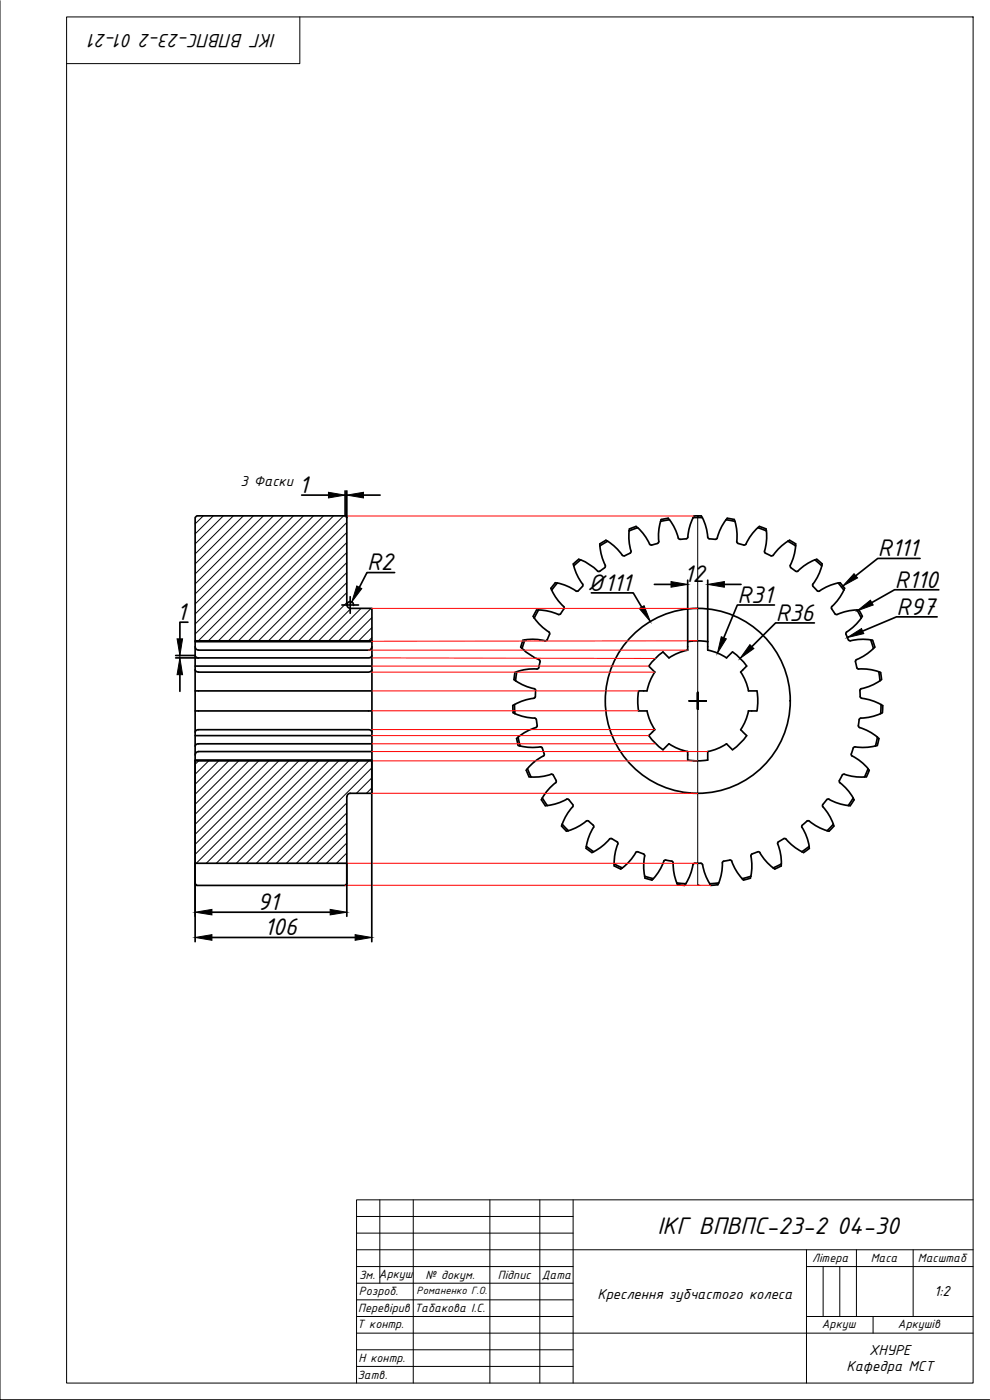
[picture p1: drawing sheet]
<svg xmlns="http://www.w3.org/2000/svg" width="297mm" height="420mm" viewBox="0 0 297 420" stroke-linecap="round" stroke-linejoin="round" font-family="sans-serif">
<!-- layer: 0 -->
<g fill="none" stroke="#000" stroke-width=".3">
<path d="M20 5.1h272v410h-272zM90 5.1v14h-70M107 365.1h65M107 370.1h65M107 375.1h185M114 360.1v25M124 360.1v55M147 360.1v55M162 360.1v55M172 360.1v55M242 375.1v40M257 375.1v20"/>
<path d="M274 375.1v20M292 360.1h-185v55M107 380.1h65M107 385.1h65M107 390.1h65M107 395.1h65M242 380.1h50M242 395.1h50M247 380.1v15M252 380.1v15M262 395.1v5M107 400.1h185"/>
<path d="M107 405.1h65M107 410.1h65"/>
</g>
<!-- layer: MD_Visible -->
<g fill="none" stroke="#000" stroke-width=".51">
<path d="M188.8 159.3a16.7 16.7 0 0 0 .5 6.3l-.2 .4-1.7 .8M191.3 158.4l-.4-.4-.8 .3-1.3 .4v.6M191.3 158.4l-2.5 .9M191.3 158.3a16.7 16.7 0 0 1 3.7 5.2l.5 .1M198.2 156.5l2.7-.5a16.5 16.5 0 0 1 2.7 5.7l.5 .2 1.8-.2M198.4 155.9a17.1 17.1 0 0 0-.8 6.9l-.7 .4-1.4 .4M198.4 155.9l2.1-.4 .3 .5M208 155.3l.3-.5h.8h1.3l.3 .5M208 155.3a16.7 16.7 0 0 0-1.7 6.1l-.4 .3M210.7 155.3h-2.7M210.7 155.3a16.7 16.7 0 0 1 1.7 6.1l.4 .3M220.3 155.9l.2 .6"/>
<path d="M220.3 155.9l-2.1-.4-.4 .5M227.4 158.3a16.7 16.7 0 0 0-3.7 5.2l-.5 .1M227.4 158.4l2.5 .9-.1-.5M227.8 158l-.4 .4M227.9 158l2 .7M229.9 159.3a16.7 16.7 0 0 1-.5 6.3l.3 .4 1.7 .8M165.3 176.6l.2 .5M165.3 176.6l1.3-1.7 .6 .1-1.7 2.1M165.5 177.1a16.6 16.6 0 0 0 3.8 5.1l-.1 .5M167.2 174.9a15.4 15.4 0 0 1 5.6 2.5M172.1 169.8a15.4 15.4 0 0 0 2.7 5.5M173.6 167.8l-1.6 1.4 .2 .6 2-1.8"/>
<path d="M173.7 167.9l.5 .1M174.2 168a16.3 16.3 0 0 1 5.3 3.5h.5l1.5-1.2M174.8 176l-1.3 1.3-.7 .1M174.8 175.3v.6M180 163.8a17.5 17.5 0 0 0 1.7 6.1l-.3 .4M181.8 162.1a14.6 14.6 0 0 1 4.9 4.5M181.8 162.1l-1.8 1.1v.6M182.3 162.4l-2.3 1.4M186.7 166.6l.7 .2M212.8 161.7l1.9 .1 .4-.1a16.5 16.5 0 0 1 2.8-5.7l2.6 .4a17.1 17.1 0 0 1 .6 6.4l.3 .3 1.8 .5M232 166.6l-.6 .2M236.4 162.4l2.3 1.4a17.5 17.5 0 0 1-1.6 6.1l.2 .4"/>
<path d="M236.4 162.4a15.4 15.4 0 0 0-4.4 4.2M236.9 162.1l-.5 .3M236.9 162.1l1.9 1.1M238.7 163.2v.6M243.9 176l1.3 1.3 .7 .1M244.5 168a22.8 22.8 0 0 0-5.5 3.5l-1.8-1.2M245 167.9l-.5 .1M245.1 167.8l1.6 1.4-.1 .6-2.1-1.8M246.6 169.8a16.2 16.2 0 0 1-2.8 5.7l.1 .4M251.5 174.9a15.4 15.4 0 0 0-5.6 2.5M252.1 174.9l-.6 .1 1.7 2.1M252.1 174.9l1.3 1.7"/>
<path d="M253.2 177.1a15.4 15.4 0 0 1-3.6 4.9M253.4 176.6l-.2 .5M58.5 192.3v.3h53.1v-.3M58.5 192.6v35.7M58.5 194.1a1.01 1.01 0 0 0 1.1 1h51a1.01 1.01 0 0 0 1-1M58.5 196.7a.91 .91 0 0 0 1.1 .7h51a.91 .91 0 0 0 1-.7M58.5 199.9h53.1M104.1 181.5a1.07 1.07 0 0 0 1 1.1h6.5v9.7h-53.1v-37l.6-.5h44.5l.5 .5v26.3M111.6 192.6v35.7M156.6 194.6l.9-2.5-.6 .1-.7 2a16 16 0 0 0 5.6 3.8M160.3 185.5l-.3-.5 .6-1.2 .4-.7h.6l-1.3 2.4a16.9 16.9 0 0 0 4.6 4.4v.4M161.6 183.1a15.4 15.4 0 0 1 5.9 1.3"/>
<path d="M161.7 198l.3 .6-.4 1.8-.3 .3a17 17 0 0 0-6.3 .9M164.1 192l-.5 .3a15.6 15.6 0 0 0-6.1-.3M164.9 190.3l-.7 1.7M168.2 184.2l-.7 .2M169.2 182.7l-1 1.6M198.9 195.7a18.9 18.9 0 0 0-4.3 4.2l1.9 1.8a17.7 17.7 0 0 0-2.4 5.6h-2.5a18.1 18.1 0 0 0 0 6.1l2.5-.1a17.6 17.6 0 0 0 2.3 5.7l-1.7 1.8a17.6 17.6 0 0 0 4.2 4.2l1.8-1.8a18 18 0 0 0 5.6 2.4l.1 2.5a17.8 17.8 0 0 0 5.9 0l.1-2.5a15.2 15.2 0 0 0 5.6-2.4l1.8 1.8a17.6 17.6 0 0 0 4.2-4.2l-1.8-1.8M198.9 195.7l1.8 1.7a18 18 0 0 1 5.6-2.4l.1-2.4a17.8 17.8 0 0 1 5.9 0l.1 2.5a16.9 16.9 0 0 1 5.6 2.3l1.8-1.7M219.8 195.7a18 18 0 0 1 4.2 4.2l-1.8 1.8M249.5 182.7l1.1 1.6M249.6 182l-.1 .7M250.6 184.2l.6 .2M257.1 183.1a15.4 15.4 0 0 0-5.9 1.3"/>
<path d="M257.7 183.1h-.5l1.2 2.4a17.1 17.1 0 0 1-4.5 4.4l-.1 .4a2.64 2.64 0 0 0 1.4 2 15.4 15.4 0 0 1 6.1-.3M257.7 183.1l1.1 1.9M258.7 185l-.3 .5M262 194.6l.5-.4-.1-.4-.6-1.6-.6-.1 .9 2.5M262.1 194.6a17.3 17.3 0 0 1-5.3 3.5l-.1 .5 .4 1.8M58.5 201a.91 .91 0 0 0 1.1 .7h51a.91 .91 0 0 0 1-.7M58.5 207.3h53.1M58.5 213.4h53.1M58.5 219.7a.91 .91 0 0 1 1.1-.7h51a.91 .91 0 0 1 1 .7M154 213.9l.5 .3M154.3 211.5l-.4 .2 .1 2.2M154.4 211.5l.1 2.6"/>
<path d="M154.5 214.2a17 17 0 0 0 6.2 1.4l.2 .3M154.5 201.8l-.3 2.1 .5 .4M155 201.6l-.5 .2M155 201.6l-.3 2.7a15.2 15.2 0 0 0 5.6 2.4M160.2 209.6a15.4 15.4 0 0 0-5.8 1.9M160.3 206.7l.4 .5M160.7 207.2l-.1 1.9-.4 .4M160.9 215.9l.3 1.9M161.2 217.8l-.4 .5a15.6 15.6 0 0 0-5.4 2.9M222.2 201.7a15.5 15.5 0 0 1 2.4 5.6M224.5 207.3h2.6M224.5 213.4h2.6"/>
<path d="M224.6 213.3a15.5 15.5 0 0 1-2.4 5.7M227.1 207.3a18 18 0 0 1 0 6M257.1 200.4l.5 .4M257.6 217.8l.3 .5a15.4 15.4 0 0 1 5.4 2.9M257.6 200.8a15.4 15.4 0 0 1 6.1 .8M258.1 209.1l.4 .5a15.4 15.4 0 0 1 5.9 1.9M258.4 206.7l-.4 .5 .1 1.9M263.7 201.6l.5 .2M263.7 201.6l.3 2.7a15.4 15.4 0 0 1-5.6 2.4M264.2 201.8l.3 2.1-.5 .4M264.3 211.5l.6 .2-.1 2.2M264.4 211.5l-.1 2.7a17 17 0 0 1-6.2 1.4l-.3 .3-.3 1.9"/>
<path d="M264.7 213.9l-.5 .3M58.5 228.3v30.8h45.6v-20M58.5 228.3h53.1v9.8h-6.5a.99 .99 0 0 0-1 1M58.5 220.8h53.1M58.5 228.1h53.1M111.6 223.2h-52a.91 .91 0 0 0-1.1 .7M111.6 225.6h-52a1.01 1.01 0 0 0-1.1 1M155 221.7l.4-.4 .6 2.6-.5-.2zM156.1 223.9a17.4 17.4 0 0 0 6.3 .3l.3 .3 .6 1.8-.1 .4a16.2 16.2 0 0 0-4.9 4M158.3 230.7l1 2.5-.6-.1-.5-1.1-.3-.8zM159.3 233.2a16.5 16.5 0 0 0 6.3-.9l.4 .3 .9 1.7M166.9 234.3l-.2 .6a15.2 15.2 0 0 0-4 4.6"/>
<path d="M170 239.8l.6 .2 1.2 1.5 .1 .4a17.1 17.1 0 0 0-3.2 5.5l1.8 1.9M170 239.9a15.4 15.4 0 0 1-5.8 1.8M248.7 239.9a15.4 15.4 0 0 0 5.8 1.8M248.7 239.8l-.6 .2-1.2 1.5-.1 .4a17.1 17.1 0 0 1 3.2 5.5M251.9 234.3l.1 .6a15.4 15.4 0 0 1 4 4.6M255.7 226.9a15.4 15.4 0 0 1 4.8 3.8M259.4 233.2a16.5 16.5 0 0 1-6.3-.9l-.4 .3-.9 1.7M259.9 233.1l-.5 .1M260 233.1l.3-.7a1.38 1.38 0 0 0 .2-1.7l-1.1 2.5M263.2 221.3l.5 .4M263.3 221.3l-.6 2.6a17.4 17.4 0 0 1-6.4 .3l-.3 .3-.6 1.8 .3 .6M263.7 221.6l-.5 2.1-.6 .2"/>
<path d="M58.5 259.1v6.1l.6 .5h44.5l.5-.5v-6.1M162.4 240l.3-.5 1.5 2.3M162.4 240l1.2 1.8h.6M175.9 246.4a15.4 15.4 0 0 1-5.9 3.1l-1.5-1.6 .2-.5M175.9 246.4h.7l1.4 1.3 .2 .4a16 16 0 0 0-2.3 5.9M182.9 251.8a15.6 15.6 0 0 1-4.8 3.8l-2.2-1.6v.6l.7 .5 1 .8 .5-.3M183.5 251.7l-.6 .1M183.6 251.7l1.6 1 .2 .3a16.8 16.8 0 0 0-1.1 6.3M184.3 259.3l2.4 1.2M193.1 256.3l.3 .6M193.1 256.3l-1.8-.7-.4 .1a15.5 15.5 0 0 1-4.7 5.1l-1.9-.9v-.6M193.4 256.8a15.4 15.4 0 0 0 0 6.2"/>
<path d="M199.2 258.4l.5-.3 1.9 .4 .4 .4a15.6 15.6 0 0 0 1.3 6.6l2.2 .2M199.2 258.4a15.4 15.4 0 0 1-3.1 5.3M210.3 259.1l.5 .4a16.3 16.3 0 0 0 2.2 5.7M210.3 259.1h-1.9l-.5 .4a15.4 15.4 0 0 1-2.1 5.7M219 258.1l-1.8 .4-.5 .5a15 15 0 0 1-1.1 6l-2.6 .2M219 258.1l.4 .1a16.4 16.4 0 0 0 3.3 5.5M225.3 256.8a15.4 15.4 0 0 1 0 6.2M225.3 256.9l.3-.6 1.8-.7 .4 .1a16 16 0 0 0 4.7 5.1l1.9-.9v-.6M234.4 259.3l-2.4 1.2M235.2 251.7l-1.7 1-.2 .3a16.8 16.8 0 0 1 1.1 6.3M235.2 251.7l.6 .1a15.9 15.9 0 0 0 5.3 4.1M242.7 254l.1 .6"/>
<path d="M242.9 254.6l-1.8 1.3M250 247.4l.2 .5M250 247.4l-1.8 1.9a17.2 17.2 0 0 1-5.6-3l-.5 .1-1.4 1.3-.2 .4a15.5 15.5 0 0 1 2.3 5.9l-2.2 1.6M250.2 247.9l-1.5 1.6-.5-.2M254.5 241.8h.6M256.2 240l-.2-.5-1.5 2.3M256.3 240l-1.2 1.8M193.4 263l.2 .6 .8 .2 1.2 .3 .4-.4M193.4 263l2.6 .7M203.1 265l2.7 .2M205.7 265.2l-.3 .5M212.9 265.2l.3 .5"/>
<path d="M215.6 265l-.2 .5-2.1 .2M225.2 263.6l-2.1 .5-.4-.4M225.3 263l-.2 .6M225.3 263l-2.6 .7"/>
<circle cx="209.4" cy="210.3" r="27.8"/>
</g>
<path d="M0 .2v419.9h296.9" fill="none" stroke="#000" stroke-width=".3"/>
<!-- layer: MD_Hatching -->
<g fill="none" stroke="#000" stroke-width=".3">
<path d="M61 154.9l-2.5 2.3M64 154.9l-5.5 5.3M67 154.9l-8.5 8.3M70 154.9l-11.5 11.3M73 154.9l-14.5 14.3M76 154.9l-17.5 17.4M79 154.9l-20.5 20.4M82 154.9l-23.5 23.4M85 154.9l-26.5 26.4M88 154.9l-29.5 29.4M91 154.9l-32.5 32.4M94 154.9l-35.5 35.4"/>
<path d="M97 154.9l-37.5 37.4M100 154.9l-37.5 37.4M103 154.9l-37.5 37.4M104.1 156.8l-35.6 35.5M104.1 159.8l-32.6 32.5M104.1 162.8l-29.6 29.5M104.1 165.8l-26.5 26.5M104.1 168.8l-23.5 23.5M104.1 171.8l-20.5 20.5M104.1 174.8l-17.5 17.5M104.1 177.8l-14.5 14.5M104.1 180.8l-11.5 11.5"/>
<path d="M105.3 182.6l-9.7 9.7M108.3 182.6l-9.7 9.7M111.3 182.6l-9.7 9.7M111.5 185.4l-6.9 6.9M111.5 188.4l-3.9 3.9M111.5 191.4l-.9 .9M59.6 228.3l-1.1 1.1M62.6 228.3l-4.1 4.1M65.6 228.3l-7.1 7.1M68.6 228.3l-10.1 10.1M71.6 228.3l-13.1 13.1M74.6 228.3l-16.1 16.1"/>
<path d="M77.6 228.3l-19.1 19.1M80.6 228.3l-22.1 22.1M83.7 228.3l-25.2 25.1M86.7 228.3l-28.2 28.1M89.7 228.3l-30.8 30.8M92.7 228.3l-30.8 30.8M95.6 228.3l-30.7 30.8M98.6 228.3l-30.7 30.8M101.6 228.3l-30.7 30.8M104.6 228.3l-30.7 30.8M107.7 228.3l-30.8 30.8M110.7 228.3l-30.8 30.8"/>
<path d="M111.5 230.5l-28.6 28.6M111.5 233.5l-4.6 4.6M111.5 236.5l-1.6 1.6M104.1 241l-18.2 18.1M104.1 244l-15.2 15.1M104.1 247l-12.2 12.1M104.1 250l-9.1 9.1M104.1 253l-6.1 6.1M104.1 256l-3.1 3.1M104.1 259l-.1 .1"/>
</g>
<!-- layer: MD_Annotation -->
<path d="M209.5 154.9h-.2v110.8h.2" fill="none" stroke="#000" stroke-width=".3"/>
<path d="M209.5 154.8l.3 .1zM209.5 265.6l.3 .1z" fill="#000" stroke="#000" stroke-width=".3"/>
<!-- layer: Layer1 -->
<g fill="none" stroke="#f00" stroke-width=".3">
<path d="M103.5 154.9h104.7M110.6 195.1h95.7M111.5 199.9h83.1M111.5 197.4l85.1 .2M111.5 182.6h97.8M209.3 192.3l-97.8 .1M111.5 218.9h85M111.5 213.3h80.1M111.5 207.3h80.1M111.5 201.7h85M111.5 225.6h100.8M111.5 228.3h97.8"/>
<path d="M111.5 223.2h85.1M111.5 220.8h83.1M111.5 238.1h97.8M104.1 259.1h105.2M103.5 265.7h109.7"/>
</g>
<g fill="none" stroke="#000" stroke-width=".51">
<path d="M90.5 148.6h8.1M103.5 147.3v7.6M104.1 147.3v8M109.1 148.6h4.9M105.1 179.1v5M118.4 171.8h-8.3l-2.3 4.5M177.4 177.9h12.6l2.5 4.3M196.3 175.4h5M206.3 174.1v18.5M212.3 174.1v18.5M217.3 175.4h5M276.1 167.6h-12.7l-6.6 5.2"/>
<path d="M281.7 177h-13.3l-6.8 3.8M52.7 197.4h6.9M52.7 196.7h5.8M56.4 186.7h-2.4v5M102.6 181.6h5M104.1 181.5a.99 .99 0 0 1 1.1-.9 .99 .99 0 0 1 .9 1.1M232.4 181.6h-11.2l-4 9.8M244.3 186.9h-11.6l-7.1 7.2M281.2 185.1h-12.2l-10.2 4.3M54 202.5v5M206.8 210.4h5M209.3 207.8v5.1"/>
<path d="M58.5 228.3v54.3M111.5 228.3v54.3M104.1 259.1v15.9M63.6 273.8h35.5M63.6 281.3h43"/>
</g>
<g fill="#000" stroke="#000" stroke-width=".3">
<path d="M98.6 147.7l4.9 .9-4.9 .8zM104.1 148.6l5-.9v1.7zM107.1 175.9l1.4 .8-3 4zM201.3 174.5l5 .9-5 .8zM212.3 175.4l5-.9v1.7zM256.2 172.2l1.1 1.2-4.4 2.5zM53.1 191.7h1.7l-.8 5zM191.8 182.6l1.5-.8 1.8 4.7zM216.4 191.1l1.5 .6-2.6 4.3zM225 193.5l1.2 1.1-4.2 3zM254.2 191.3l4.3-2.7 .7 1.6zM257.2 183.3l4-3.2 .8 1.5z"/>
<path d="M54 197.4l.8 5.1h-1.7zM58.5 273.8l5.1-.9v1.7zM99.1 272.9l5 .9-5 .8zM58.5 281.3l5.1-.8v1.7zM106.6 280.5l4.9 .8-4.9 .9z"/>
</g>
<g font-size="7.8">
<text x="89.6" y="148">1</text>
<text x="263.4" y="167">R111</text>
<text x="110.2" y="171.2">R2</text>
<text x="176.2" y="177.3">Ø111</text>
<text x="205.2" y="174.8">12</text>
<text x="268.4" y="176.4">R110</text>
<text x="221.3" y="181">R31</text>
<text x="269" y="184.4">R97</text>
<text x="53.1" y="186.1">1</text>
<text x="232.7" y="186.4">R36</text>
<text x="77.3" y="273.1">91</text>
<text x="79.3" y="280.7">106</text>
<text x="197.3" y="370.3">ІКГ ВПВПС-23-2 04-30</text>
</g>
<text font-size="6.2" x="82.8" y="10.3" transform="rotate(-180 82.8 10.3)">ІКГ ВПВПС-23-2 01-21</text>
<g font-size="4.7">
<text x="72.1" y="145.9">3 Фаски</text>
<text x="179.2" y="389.7">Креслення зубчастого колеса</text>
<text x="280.3" y="388.9">1:2</text>
<text x="260.8" y="406.5">ХНУРЕ</text>
<text x="254" y="411.5">Кафедра МСТ</text>
</g>
<g font-size="3.9">
<text x="107.7" y="383.7">Зм. Аркуш</text>
<text x="127.7" y="383.8">№ докум.</text>
<text x="149.4" y="383.8">Підпис</text>
<text x="162.6" y="383.8">Дата</text>
<text x="243.7" y="378.8">Літера</text>
<text x="261.2" y="378.7">Маса</text>
<text x="275.4" y="378.8">Масштаб</text>
<text x="107.7" y="388.8">Розроб.</text>
<text x="107.5" y="393.7">Перевірив</text>
<text x="124.3" y="393.8">Табакова І.С.</text>
<text x="107.2" y="398.5">Т контр.</text>
<text x="246.6" y="398.6">Аркуш</text>
<text x="269.4" y="398.7">Аркушів</text>
<text x="107.3" y="413.8">Затв.</text>
<text x="107.6" y="408.7">Н контр.</text>
</g>
<text font-size="3.4" x="125" y="388.4">Романенко Г.О.</text>
<g font-size=".3">
<text x="210" y="154.9">A</text>
<text x="210" y="265.8">A</text>
</g>
</svg>
